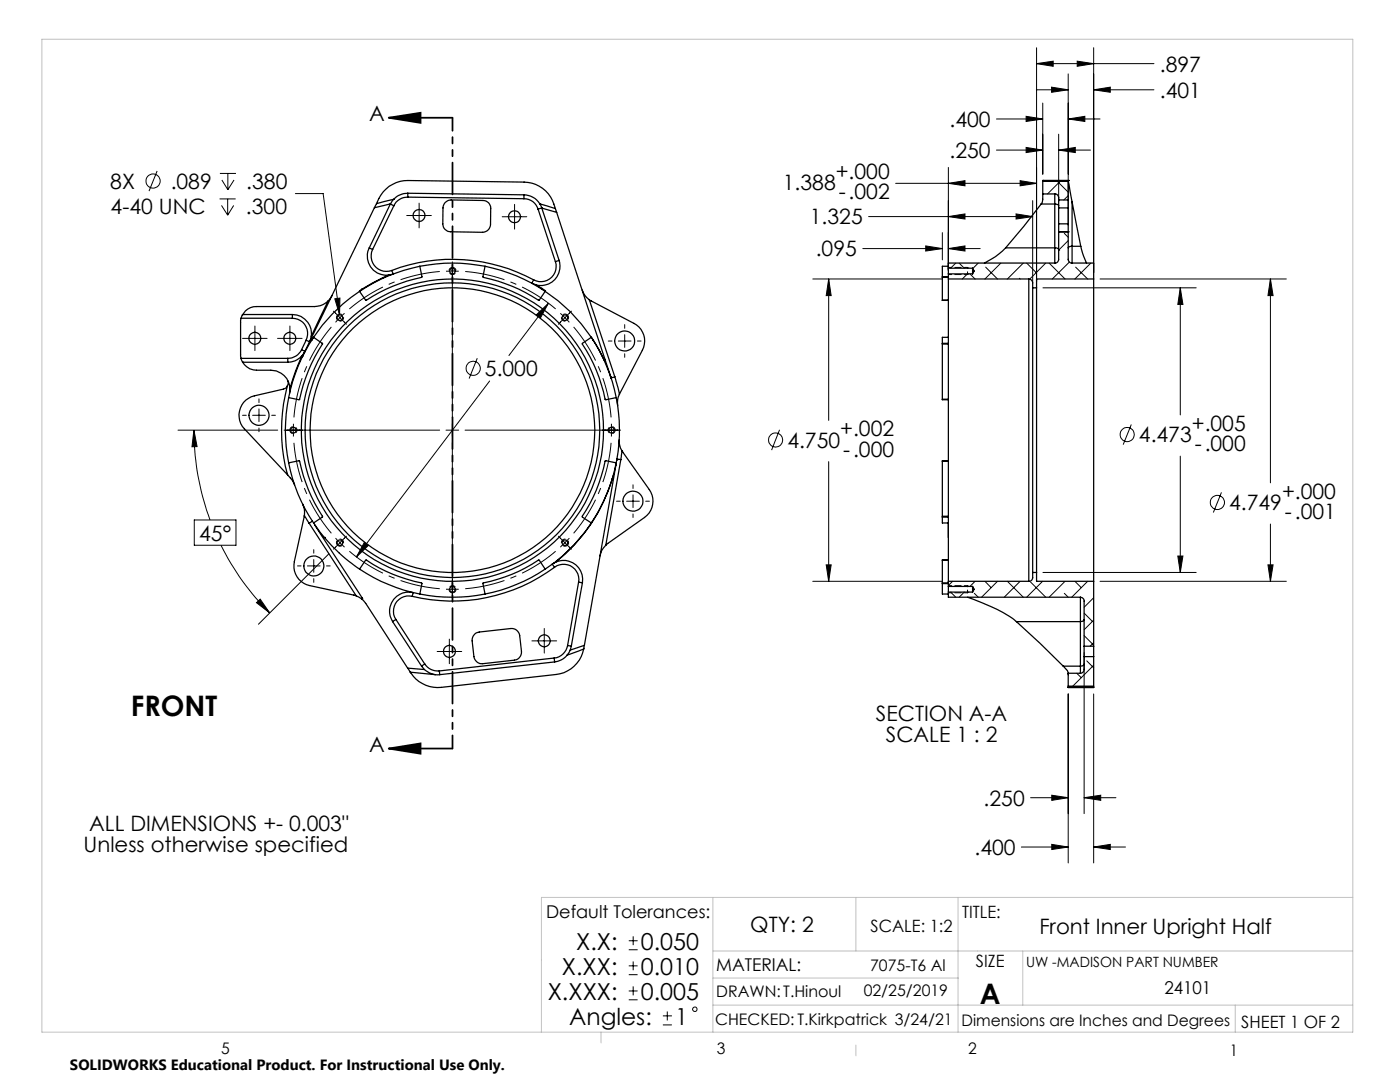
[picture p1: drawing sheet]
<svg xmlns="http://www.w3.org/2000/svg" width="279mm" height="216mm" viewBox="0 0 279 216" stroke-linecap="round" stroke-linejoin="round" font-family="sans-serif">
<g fill="none" stroke="#000" stroke-width=".2">
<path d="M206.8 17.9h6.4M206.9 9.5v46.7M206.9 12.7h23.4M206.9 12.7l3.3-.5v1zM209.9 17.4l3.3 .5-3.3 .5zM213.2 14.7v30.3M215 12.2l3.3 .5-3.3 .5zM218.3 9.5v44.9M218.3 17.9h12M218.3 17.9l3.3-.5v1zM31.4 34.1l-1.7 4M43.8 39.7h3.2"/>
<path d="M43.9 34.6h3.2M44.3 35.9l1.2 2M45.4 39.7v3.2M45.5 34.6v3.3M46.7 35.9l-1.2 2M58.9 38.6h5.6l3.3 24.2M178.8 36.6h28.1M189.3 36.6l3.3-.5v1zM189.3 33.4v20.5M198.9 30h9.2M198.9 23.7h9.2M203.6 36.1l3.3 .5-3.3 .5z"/>
<path d="M204.8 29.4l3.3 .6-3.3 .4zM204.8 23.2l3.3 .5-3.3 .5zM208.1 20.6v14.1M211 36.2l2.2 2.1M211.3 26.8v13.4M211.3 30h6.3M211.3 30l3.3-.6v1zM211.6 36.2l-2.5 2.5M213.2 39.1l-.9 .8M213.2 23.7h6.3M213.2 23.7l3.3-.5v1zM44.2 41l1.2 1.9"/>
<path d="M46.6 41l-1.2 1.9M66.8 59.6l1-.1v3.3zM81.2 43h4.9M83.6 40.5v5M89 54.1h2.5M90.3 52.2v31.1M100.2 43.3h4.9M102.7 40.8v4.9M162.2 55.7h25.8M165.4 55.7v28.2M165.4 55.7l.5 3.3h-1zM172.2 49.6h15.9"/>
<path d="M173.4 43.2h32.7M184.7 49.1l3.4 .5-3.4 .5zM188.1 46.4v5.5M189.3 43.2l3.3-.5v1zM189.3 49.6l3.3-.5v1zM189.3 49.6h6.3M190.7 52.5l-1 1M191.4 52.5l1 1M193.1 54.6l-1 1.1M193.6 54.6l1 1.1M195.2 52.5l-1.1 1.1M196.7 53.3l2.4 2.4"/>
<path d="M199.7 52.5l-3.1 3.2M202.8 42.7l3.3 .5-3.3 .5zM203.4 55.5l.2 .2M204.2 52.5l-3.2 3.2M204.9 52.5l1.9 1.9M206.1 40v16.2M208.1 57.4h30.6M208.7 52.5l-3.2 3.2M209.4 52.5l3.1 3.2M211.3 49.9h.1M212.4 46.6l.8 .7M213.2 48l-1.9 1.9"/>
<path d="M213.4 52.3l-3.4 3.4M214.7 53.3l2.4 2.4M217.7 52.5l-3.2 3.2M219.5 55.7h37.2M235.5 57.4v25.4M235.5 57.4l.6 3.3h-1zM253.5 55.7v40.6M253.5 55.7l.6 3.3h-1.1zM48.4 67.5h4.9M50.9 65.1v4.9M51.7 79.6v.7M55.4 67.5h4.9"/>
<path d="M57.9 65.1v4.9M66.5 62.1l1.3 1.3M67.8 63.4l-.8 .9M67.8 63.4l1.3 1.3M68.8 62.5l-1 .9M95.3 71.5l-1.7 4M97.7 76l-26.6 35.2M107 62.8l2.4-2.3-1.6 3zM109.4 60.5l-7.8 10.4M111.8 62.5l.9 .9M112.7 63.4l.9 .9M112.7 63.4l-1.3 1.3"/>
<path d="M114.1 62.1l-1.4 1.3M121.4 68.1h.7M123.4 68.1h2.5M124.7 64.8v.7M124.7 66.8v2.5M124.7 70.6v.7M127.2 68.1h.8M35.5 85.8h19.9M38.7 85.8l.6 3.3h-1zM38.7 85.8a51.8 51.8 0 0 0 3.2 18M48.4 82.9h.7M50.4 82.9h2.6"/>
<path d="M51.7 81.6v2.5M51.7 85.4v.7M54.2 82.9h.8M56.7 85.8h31M58.6 84.6v2.5M89 85.8h2.5M90.3 84.6v2.5M90.3 88.4v31M92.8 85.8h31.1M122 84.6v2.5M126.3 96.7v.8M126.3 98.7v2.6"/>
<path d="M155.6 85.8l-1.6 4M165.4 92.1v23.9M225.8 84.7l-1.6 4M235.5 91v23.2M243.8 98.2l-1.7 4.1M38.8 103.8h8.3v5h-8.3zM44.1 108.8a50.2 50.2 0 0 0 9.7 13.5M59.4 112.9h.7M61.3 112.9h2.6M62.6 109.7v.7M62.6 111.7v2.5M62.6 115.5v.7"/>
<path d="M65.2 112.9h.7M65.7 110.5l-14.1 14.1M67 107.4l.8 .9M67.8 108.3l1 .9M67.8 108.3l-1.3 1.3M69.1 107l-1.3 1.3M72.7 108.2l.8 .6-2.4 2.4zM89 117.6h2.5M111.4 107l2.7 2.6M113.6 107.4l-1.8 1.8M123 100h.8M125.1 100h2.5"/>
<path d="M126.3 102.6v.7M128.9 100h.7M162.2 116h25.8M164.9 112.7h1l-.5 3.3zM189.7 118.1l1 1.1M190.1 116l-.8 .8M192.4 118.1l-1 1.1M194.5 118.4l.7 .8M194.6 116l-1 1M196.6 116l1.2 1.3M199.1 116l-3.2 3.2M201 116l3.2 3.2"/>
<path d="M203.6 116l-3.2 3.2M205.7 116.1l3 3.1M208.1 116l-3.2 3.2M208.1 114.2h30.6M212.4 118.4l.8 .8M212.5 116l-3.1 3.2M214.5 116l1.3 1.3M217.1 116l-3.2 3.2M218.3 119.3l-1.9 1.9M219.5 116h37.2M235.1 110.9h1l-.6 3.3zM253 112.7h1.1l-.6 3.3z"/>
<path d="M253.5 104.6v11.4M51.2 120.3l.7-.7 1.9 2.7zM87.2 130h4.9M89.7 127.5v4.9M106.2 127.9h4.9M108.6 125.4v4.9M213.2 138.5v33.7M214.9 134.3l.9 .9M216.4 126.8l1.9 1.9M216.4 122.3l1.6 1.7M216.4 130.2v32.1M216.9 131.9l1.4 1.3"/>
<path d="M218.3 123.8l-1.9 1.9M218.3 128.2l-.7 .7M218.3 132.8l-4.2 4.1M218.3 138.5v33.7M205.7 159.2h7.5M209.9 158.7l3.3 .5-3.3 .5zM216.4 159.2h6.3M216.4 159.2l3.3-.5v1zM203.8 169h9.4M209.9 168.5l3.3 .5-3.3 .5zM218.3 169h6.3M218.3 169l3.3-.5v1z"/>
<path d="M125.5 189.5h1.7M125.5 187.7h1.7M125.5 194.5h1.7M125.5 192.7h1.7M125.5 199.5h1.7M125.5 197.7h1.7M126.4 186.8v1.8M126.4 191.8v1.8M126.4 196.8v1.8M132.3 204.5h1.8M132.3 202.7h1.8M133.2 201.8v1.8"/>
<circle cx="30.5" cy="36.1" r="1.41"/>
<circle cx="94.4" cy="73.5" r="1.41"/>
<circle cx="154.8" cy="87.8" r="1.42"/>
<circle cx="225" cy="86.7" r="1.42"/>
<circle cx="243" cy="100.3" r="1.41"/>
<circle cx="138.7" cy="201.4" r=".44"/>
</g>
<path d="M77.6 23.5h12.7M77.6 23.5l6.3-1v2zM77.6 149.4h12.7M77.6 149.4l6.3-1.1v2.1z" fill="none" stroke="#000" stroke-width=".35"/>
<path d="M90.3 53.4a.71 .71 0 0 1 .6 1 .71 .71 0 0 1-1.2 .1 .71 .71 0 0 1 .5-1.1h.1M67.4 62.9a.71 .71 0 0 1 1.1 .2 .71 .71 0 0 1-.7 1 .71 .71 0 0 1-.5-1.1l.1-.1M113.3 62.9a.71 .71 0 0 1-.3 1.1 .71 .71 0 0 1-.9-.7 .71 .71 0 0 1 1.1-.5l.1 .1M57.8 85.8a.71 .71 0 0 1 1.1-.6 .71 .71 0 0 1 .1 1.2 .71 .71 0 0 1-1.1-.5l-.1-.1M122.8 85.8a.71 .71 0 0 1-1.1 .7 .71 .71 0 0 1-.1-1.2 .71 .71 0 0 1 1.2 .4v.1M67.4 108.8a.71 .71 0 0 1 .2-1.2 .71 .71 0 0 1 1 .8 .71 .71 0 0 1-1.2 .5v-.1M90.3 118.3a.71 .71 0 0 1-.6-1 .71 .71 0 0 1 1.2-.1 .71 .71 0 0 1-.5 1.1h-.1M113.3 108.8a.71 .71 0 0 1-1.2-.3 .71 .71 0 0 1 .8-.9 .71 .71 0 0 1 .4 1.1v.1" fill="none" stroke="#000" stroke-width=".2" stroke-dasharray="1.3 .6" stroke-dashoffset=".3" stroke-linecap="butt"/>
<path d="M87.8 54.2a31.8 31.8 0 0 0-18.1 7.5M66.1 65.2a31.8 31.8 0 0 0-7.4 18.1M110.9 61.7a31.8 31.8 0 0 0-18.1-7.5M58.7 88.4a31.8 31.8 0 0 0 7.4 18M122 83.3a31.8 31.8 0 0 0-7.5-18.1M69.7 110a31.8 31.8 0 0 0 18.1 7.5M92.8 117.5a31.8 31.8 0 0 0 18.1-7.5M114.5 106.4a31.8 31.8 0 0 0 7.5-18" fill="none" stroke="#000" stroke-width=".2" stroke-dasharray="15.2 1.3 1.3 1.3" stroke-dashoffset="7.2" stroke-linecap="butt"/>
<path d="M90.3 23.5v125.8" fill="none" stroke="#000" stroke-width=".35" stroke-dasharray="6.3 1.3 1.3 1.3 1.3 1.3" stroke-dashoffset="3.7"/>
<path d="M8.4 7.8h261.6v198.2h-261.6zM142.3 179.1v26.9M170.8 179.1v10.7M191.2 179.1v26.9M270 179.1h-161.9v26.9M142.3 189.8h127.7M142.3 195.2h48.9M204.1 189.8v10.8M119.9 206v2.1M142.3 200.6h127.7M170.8 208.5v2.2M246.5 200.6v5.4" fill="none" stroke="#c0c0c0" stroke-width=".2"/>
<path d="M193.1 54.8v-1.4M193.1 118.3v-1.4" fill="none" stroke="#000" stroke-width=".2" stroke-dasharray="1.3 .6" stroke-dashoffset=".7"/>
<path d="M189.3 53.4h3.8M189.3 54.8h3.8M189.3 116.9h3.8M189.3 118.3h3.8" fill="none" stroke="#000" stroke-width=".2" stroke-dasharray="1.3 .6" stroke-dashoffset=".6"/>
<path d="M193.1 54.8l.2-.2M193.1 53.4l.2 .1M193.1 118.3l.2-.2M193.1 116.9l.2 .1" fill="none" stroke="#000" stroke-width=".2" stroke-dasharray="1.3 .6"/>
<g fill="#000">
<path d="M77.6 23.5l6.3-1v2zM77.6 149.4l6.3-1.1v2.1z"/>
<path d="M38.7 85.8l.6 3.3h-1zM51.2 120.3l.7-.7 1.9 2.7zM72.7 108.2l-1.6 3 2.4-2.4zM107 62.8l.8 .7 1.6-3zM66.8 59.6l1 3.2v-3.3zM235.5 57.4l.6 3.3h-1zM235.1 110.9h1l-.6 3.3zM253.5 55.7l.6 3.3h-1.1zM253 112.7h1.1l-.6 3.3zM165.4 55.7l.5 3.3h-1zM164.9 112.7h1l-.5 3.3zM209.9 168.5l3.3 .5-3.3 .5zM218.3 169l3.3-.5v1zM204.8 29.4l3.3 .6-3.3 .4zM211.3 30l3.3-.6v1zM218.3 17.9l3.3-.5v1zM209.9 17.4l3.3 .5-3.3 .5zM204.8 23.2l3.3 .5-3.3 .5zM213.2 23.7l3.3-.5v1zM209.9 158.7l3.3 .5-3.3 .5zM216.4 159.2l3.3-.5v1zM206.9 12.7l3.3-.5v1zM215 12.2l3.3 .5-3.3 .5zM189.3 36.6l3.3-.5v1zM203.6 36.1l3.3 .5-3.3 .5zM189.3 43.2l3.3-.5v1zM202.8 42.7l3.3 .5-3.3 .5zM184.7 49.1l3.4 .5-3.4 .5zM189.3 49.6l3.3-.5v1z"/>
</g>
<g fill="none" stroke="#000" stroke-width=".25">
<path d="M78.6 39.8l-3.5 .8M78.6 39.8l-.7 .9M81.4 38.6a3.9 3.9 0 0 0-2.8 1.2M81.4 38.6v.7M81.4 39.3a3 3 0 0 0-2.8 1.8M81.4 38.6l23.2 .3M81.4 39.3l23.2 .4M104.6 38.9a3.9 3.9 0 0 1 3.1 1.8M104.6 38.9v.8M104.6 39.7a2.89 2.89 0 0 1 2.8 2M208.1 36h.1M208.1 38.7v.2a2.94 2.94 0 0 1-.3 1.8"/>
<path d="M208.1 36h5.1M208.1 38.7h2.4M208.1 36v2.7M208.1 36.2h5.1M210.5 38.7a.73 .73 0 0 1 .8 .7v.5M210.5 38.7v2M211.3 39.9v1.6M211.3 39.9h1.9M213.2 36h.1M213.2 39.9v1.6M213.2 36l.8 4.3M213.2 36v3.9"/>
<path d="M213.2 36.2v.1M66.3 59l-.8 1.1M71.8 58.1a32.1 32.1 0 0 0-9.2 9.2M72.2 57.7v.1M72.2 57.7l-.5 .4M73.7 49.5a3.8 3.8 0 0 0 3.9 5.4M73.7 49.5l.7 .3M74.4 49.8a3.1 3.1 0 0 0 .5 3.4 3.1 3.1 0 0 0 3.3 .8M74.7 41.5l-14.4 29.8M75.1 40.6l-.4 .9M75.1 40.6a6.5 6.5 0 0 1 6.3-4.6l23.2 .3a6.5 6.5 0 0 1 6.2 5.3M76.4 55.4l-4.2 2.3"/>
<path d="M76.4 55.4v.1M77.6 54.9l-1.2 .5M77.9 40.7l-4.2 8.8M77.9 40.7l.7 .4M77.9 40.7l-3.2 .8M77.9 40.7h.1M78.2 54l.3 .7-.9 .2M78.2 54a34.1 34.1 0 0 1 28.3 1.8M78.6 41.1l-4.2 8.7M83.8 53.1l.4 2.1a37.6 37.6 0 0 0-11.2 4.7l-1.2-1.8M83.8 53.1a33.4 33.4 0 0 0-12 5M83.8 53.1a33.7 33.7 0 0 1 13 0"/>
<path d="M88.9 40.4l.5-.4 .6-.1 6.4 .1a1.51 1.51 0 0 1 1.5 1.6v3.2a1.63 1.63 0 0 1-1.6 1.6l-6.3-.2a1.57 1.57 0 0 1-1.6-1.5v-3.5zM96.8 53.1l-.4 2.1a35.7 35.7 0 0 1 11.2 4.7l1.2-1.8M96.8 53.1a32.9 32.9 0 0 1 12 5M106.5 55.8l-.3 .7 .8 .3M107 56.8l1.1 .7M107.4 41.7l3.4 10.5M107.7 40.7l3.1 .9M107.7 40.7l.4 .8M108.1 57.5l.8 .5-.1 .1M108.1 41.5l3.5 10.5M108.1 41.5l3 .9M108.1 57.5v.1"/>
<path d="M108.1 41.5l-.7 .2M108.1 41.5h.1M108.8 58.1a32.3 32.3 0 0 1 9.2 9.2M110.8 41.6l.3 .8M110.8 52.2a3 3 0 0 1-.9 3.3 3 3 0 0 1-3.4 .3M111.1 42.4l10.9 33M111.6 52a3.8 3.8 0 0 1-4.6 4.8M111.6 52l-.8 .2M116.2 57.9a3.8 3.8 0 0 0 1.4 1.9M117.6 59.8l8.9 4.7a3.9 3.9 0 0 1 1.7 5.4l-4.6 8.8M117.6 59.8l5.1 15.4M188.1 55.2v.2"/>
<path d="M188.1 55.4v4.5M188.1 59.9h.1M188.1 59.9h1.2M188.1 55.2h1.2M188.1 55.4h1.2M189.3 55.7v60.3M189.3 53.5v1.1M189.3 54.6v1.1M189.3 55.7h16M189.3 54.6h4.8M189.3 53.5h4.8M189.3 53.1h-1.2v2.1"/>
<path d="M194.1 53.5v1.1M194.1 53.5l.3 .6-.3 .5M200.7 49.5l-.6 .6a14.6 14.6 0 0 1-3.6 2.4M200.7 49.5h9.8M205.3 55.7a.78 .78 0 0 1 .8 .7v1M205.3 55.7v60.3M206.1 57.4v56.8M206.1 57.4h.8M206.9 57.4v56.8M207.8 40.7l-3.5 4.5-3.6 4.3M207.8 40.7h2.7M210.5 40.7a.68 .68 0 0 1 .8 .4"/>
<path d="M210.5 49.5h.4l.4 .3M210.5 49.5v3M210.5 52.5h-21.2v1M210.5 40.7v8.8M211.3 46.2v5.6a.73 .73 0 0 1-.8 .7M211.3 46.2h.1M211.3 44.7v1.5M211.3 41.5v3.2M211.3 46.2h1.9M211.3 41.5h1.9M211.3 44.7h1.9M213.2 46.2v5.6a.73 .73 0 0 0 .8 .7"/>
<path d="M213.2 46.2h.1M213.2 44.7v1.5M213.2 41.5v3.2M214 40.3l1.7 8.8M214 49.1l-.5 .1-.3 .3M214 49.1v3.4M214 52.5h4.3v3.2M214 40.3v8.8M214 49.1h1.7M215.7 49.1l.5 1.9 .7 1.5M218.3 55.7v60.3M218.3 55.7h-11.4v1.7"/>
<path d="M48.1 71.5l.3 .7M48.1 63.5l-.1 .4v7.2l.1 .4M48.1 71.5h9.3M48.1 63.5h10.2M48.4 62.9l-.3 .6M48.4 72.2v.1a3.3 3.3 0 0 0 2.8 1.6h2.8a3.7 3.7 0 0 1 3.9 3.8M48.4 72.2l9 .1M57.3 77a34.3 34.3 0 0 0 .1 17.8M57.3 77l-.2 .4-.5 .2-5.8 1.4a4 4 0 0 0-2 6.6l8.6 9.2M57.4 76a1.05 1.05 0 0 1-.1 1M57.4 71.5v.8M57.6 79.3a31.9 31.9 0 0 0 0 13.1"/>
<path d="M57.9 77.7l-.1 .8M58.3 62.8h-9.7l-.2 .1M58.3 62.8a3.8 3.8 0 0 1 3.8 4.3M58.3 63.5a3 3 0 0 1 2.8 4.4M58.3 62.8v.7M60.1 71.3l-1 2.6-1.2 3.8M60.1 71.3h.2M60.2 69.8l.1 .1a.39 .39 0 0 1 .5 .4l-.5 .7M60.2 69.8a3 3 0 0 1-2.8 1.7M60.3 71a3.9 3.9 0 0 1-2.9 1.3M60.3 71l-.2 .3M60.5 70.9l-.2 .4"/>
<path d="M61.1 67.9l-.9 1.9M62.1 67.1l-.3 1.1-.7-.3M62.2 67.8h.1M62.2 67.8v.1M62.5 67.3l-.3 .5M62.6 67.3l1.8 1.2a35.7 35.7 0 0 0-4.7 11.3l-2.1-.5M62.6 67.3a32.5 32.5 0 0 0-5 12M65.5 60.1l-3.4 7M65.5 60.1a4 4 0 0 1-2.7 1.1h-11.6a3.1 3.1 0 0 0-2.8 1.7M118 67.3l-1.8 1.2a35.1 35.1 0 0 1 4.7 11.3l2.1-.5M118 67.3a34.2 34.2 0 0 1 5 12M118 67.3l.4 .6"/>
<path d="M118.4 67.9h.1M118.4 67.9l2.1 3.8M120.5 71.7h.1M120.5 71.7l.1 .3M121.8 75l.2 .4M122.7 75.2l-.7 .2M122.7 75.2l.9 3.5M123 79.3a33.5 33.5 0 0 1 .1 12.3M123.6 78.7a3.8 3.8 0 0 0-.3 2.2M188.1 68.5v.2M188.1 68.7v11M188.1 79.7v.1h1.2"/>
<path d="M188.1 68.5h1.2M188.1 68.7h1.2M188.1 79.7h1.2M189.3 67.3h-1.2v1.2M57.4 94.8a4.6 4.6 0 0 1 1.4 2M57.6 92.4l2.1-.5a36.8 36.8 0 0 0 4.6 11.3l-1.7 1.2M57.6 92.4a32 32 0 0 0 5 12M120.8 91.9l2.2 .5a33.6 33.6 0 0 1-5 12l-1.8-1.2a33.5 33.5 0 0 0 4.6-11.3zM122.2 95.5h.1M122.2 95.5a33.1 33.1 0 0 1-11.3 16.7M122.3 95l-.1 .5M122.9 92.6l-6.3 36.2"/>
<path d="M123.1 91.8h.1M123.1 91.6l-.3 1.4M123.1 91.6v.2M123.1 91.6l.8 .1M123.1 91.6h.1M123.6 87.8a3.8 3.8 0 0 0 .5 2.2M123.9 91.7l-3 17.1M124.1 90l-.2 1.7M124.1 90l5.5 7.7a4 4 0 0 1-1 5.6l-7.7 5.5M188.1 92v11M188.1 92h1.2M189.3 91.9h-1.2v.1"/>
<path d="M60.4 100.6a3.7 3.7 0 0 1 .3 2.3M60.7 102.9l1 1.5M60.7 102.9l-2 9.2a4 4 0 0 0 3.1 4.7l9.3 2.1M61.7 104.4l9.4 14.5M62.3 104l-.6 .4M62.6 104.4l2.1 2.8M62.8 104.7l9.6 14.7-.1 .2M64.7 107.2h.1M64.7 107.2a32.8 32.8 0 0 0 7.1 6.4M71.1 118.9l1.2 .7M71.8 113.6l1.2-1.8a34.6 34.6 0 0 0 11.2 4.6l-.4 2.1M71.8 113.6a34.2 34.2 0 0 0 12 4.9"/>
<path d="M72.3 119.6l1 1.2 8.1 12.5M82.3 119l.1-.7a3.8 3.8 0 0 0-4 1.5 3.8 3.8 0 0 0 0 4.2M82.3 119a3 3 0 0 0-3.2 1.2 3 3 0 0 0-.1 3.4M83.8 118.5a33.7 33.7 0 0 0 13 0M108.8 113.6l-1.2-1.8a36 36 0 0 1-11.2 4.6l.4 2.1M108.8 113.6a33.6 33.6 0 0 1-12 4.9M110.2 112.6l-1.4 1M110.2 112.6l.5 .6M110.6 112.4l-.4 .2M110.7 113.2a34.3 34.3 0 0 1-28.4 5.8M110.7 113.2a3 3 0 0 1 3.4-.2 3 3 0 0 1 1.4 3.2M110.9 112.2a3.8 3.8 0 0 1 5.3 4.1"/>
<path d="M110.9 112.2l-.3 .2M115.5 116.2l.7 .1M115.5 116.2l-2.2 12.6M116.2 116.3l-2.2 12.6M118 104.4a33.5 33.5 0 0 1-7.4 8M120.9 108.8a3.7 3.7 0 0 0-1.2 2.1M188.1 116.3v.2M188.1 111.8v4.5M188.1 111.8h.1M188.1 103.2v1.2h1.2v2.8M188.1 103v.2M188.1 111.8h1.2"/>
<path d="M188.1 116.5v2h1.2M188.1 116.3h1.2M188.1 116.5h1.2M188.1 103h1.2M188.1 103.2h1.2M189.3 117v1.1M189.3 116h16M189.3 118.1v1.1h26.3M189.3 116v1M189.3 118.1h4.8M189.3 117h4.8M193.1 119.2a31.7 31.7 0 0 1 9.7 4.8"/>
<path d="M194.1 117v1.1M194.1 117l.3 .6-.3 .5M206.1 114.2v1.1a.73 .73 0 0 1-.8 .7M206.1 114.2h.8M206.9 114.2v1.8h11.4M215.6 119.2a.78 .78 0 0 1 .8 .7v9M215.6 119.2v4.8M218.3 116v12.9M78.4 124l5.7 8.9M79 123.6l-.6 .4M79 123.6l5.8 8.9M81.4 133.3l3.3 .3"/>
<path d="M81.4 133.3l.5 .8M81.9 134.1l5 .5M84.1 132.9l.6 .7M84.7 133.6a4 4 0 0 0 2.2 1M84.8 132.5l-.7 .4M84.8 132.5a3.1 3.1 0 0 0 2.9 1.4M86.9 134.6h.9M87.7 133.9l.1 .7M94.8 126.5l.8-.4 6.4-.7a1.64 1.64 0 0 1 1.7 1.4l.4 3.2a1.64 1.64 0 0 1-1.4 1.7l-6.4 .7a1.64 1.64 0 0 1-1.7-1.4l-.4-3.4 .2-.6zM110.6 131.3l.1 .8M110.6 131.3l-22.9 2.6M110.7 132.1l-22.9 2.5"/>
<path d="M113.2 130.7a3.8 3.8 0 0 1-2.5 1.4M113.3 128.8l.7 .1M113.3 128.8a3.1 3.1 0 0 1-2.7 2.5M113.8 129.7l-.6 1M114 128.9l-.2 .8M116.5 129.5l-3.3 1.2M116.5 129.5a6.3 6.3 0 0 1-5.5 5.1l-22.9 2.6a6.6 6.6 0 0 1-6.2-3.1M116.6 128.8l-2.8 .9M116.6 128.8l-.1 .7M202.8 124l4.8 4.4 4.6 4.5M202.8 124h12.8M212.2 132.9a1.83 1.83 0 0 1 1 1.7"/>
<path d="M212.2 132.9h3.4M213.2 136.9h5.1M213.2 137.2h5.1M215.6 132.9v1.4M215.6 124v8.9M216.4 131v2.6a.78 .78 0 0 1-.8 .7M216.4 128.9v2.1M216.4 132.5l-.4 .4h-.4M216.4 123.6l-.4 .4h-.4M216.4 128.9h1.9M216.4 131h1.9M218.3 128.9v2.1"/>
<path d="M218.3 131v6.2h-5.1v-2.9h2.4"/>
<circle cx="83.6" cy="43" r="1.18"/>
<circle cx="90.3" cy="54.1" r=".57"/>
<circle cx="102.7" cy="43.2" r="1.19"/>
<circle cx="50.9" cy="67.5" r="1.19"/>
<circle cx="57.8" cy="67.5" r="1.19"/>
<circle cx="67.8" cy="63.4" r=".56"/>
<circle cx="112.7" cy="63.4" r=".57"/>
<circle cx="124.7" cy="68" r="2.01"/>
<circle cx="51.7" cy="82.9" r="2.01"/>
<circle cx="58.5" cy="85.8" r=".57"/>
<circle cx="90.3" cy="85.9" r="30.2"/>
<circle cx="90.3" cy="85.8" r="28.4"/>
<circle cx="90.3" cy="85.9" r="29.4"/>
<circle cx="122" cy="85.8" r=".57"/>
<circle cx="62.6" cy="112.9" r="1.99"/>
<circle cx="67.8" cy="108.3" r=".56"/>
<circle cx="90.3" cy="117.6" r=".57"/>
<circle cx="112.7" cy="108.3" r=".57"/>
<circle cx="126.3" cy="100" r="2.01"/>
<circle cx="89.7" cy="130" r="1.19"/>
<circle cx="108.6" cy="127.9" r="1.19"/>
</g>
<g font-size="5.6">
<text x="26.1" y="142.9">FRONT</text>
<text x="195.6" y="200.3">A</text>
</g>
<g font-size="4.7">
<text x="115" y="189.5">X.X:</text>
<text x="127.9" y="189.5">0.050</text>
<text x="112.1" y="194.5">X.XX:</text>
<text x="127.9" y="194.5">0.010</text>
<text x="109.3" y="199.5">X.XXX:</text>
<text x="127.9" y="199.5">0.005</text>
<text x="113.6" y="204.5">Angles:</text>
<text x="134.7" y="204.5">1</text>
</g>
<g font-size="4.2">
<text x="231.5" y="14.3">.897</text>
<text x="231.5" y="19.5">.401</text>
<text x="73.7" y="24.2">A</text>
<text x="189.5" y="25.3">.400</text>
<text x="166.8" y="35.6">+.000</text>
<text x="189.5" y="31.5">.250</text>
<text x="22" y="37.7">8X</text>
<text x="34.1" y="37.7">.089</text>
<text x="49.2" y="37.7">.380</text>
<text x="156.2" y="37.9">1.388</text>
<text x="167.4" y="39.7">-.002</text>
<text x="22.1" y="42.7">4-40 UNC</text>
<text x="49.1" y="42.7">.300</text>
<text x="161.6" y="44.8">1.325</text>
<text x="162.8" y="51.2">.095</text>
<text x="96.8" y="75">5.000</text>
<text x="157.1" y="89.3">4.750</text>
<text x="167.7" y="87.1">+.002</text>
<text x="227.3" y="88.2">4.473</text>
<text x="237.9" y="86">+.005</text>
<text x="168.3" y="91.2">-.000</text>
<text x="238.4" y="90.1">-.000</text>
<text x="245.3" y="101.8">4.749</text>
<text x="255.9" y="99.5">+.000</text>
<text x="39.8" y="107.9">45°</text>
<text x="256.4" y="103.6">-.001</text>
<text x="174.8" y="143.9">SECTION A-A</text>
<text x="176.8" y="148.1">SCALE 1 : 2</text>
<text x="73.7" y="150.1">A</text>
<text x="196.3" y="160.8">.250</text>
<text x="17.8" y="165.9">ALL DIMENSIONS +- 0.003&quot;</text>
<text x="16.7" y="170.1">Unless otherwise specified</text>
<text x="194.5" y="170.6">.400</text>
<text x="149.7" y="185.9">QTY: 2</text>
<text x="207.4" y="186.4">Front Inner Upright Half</text>
</g>
<g font-size="3.5">
<text x="109" y="183.1">Default Tolerances:</text>
<text x="142.9" y="193.8">MATERIAL:</text>
<text x="232.4" y="198.4">24101</text>
</g>
<g font-size="3.4">
<text x="173.7" y="185.9">SCALE: 1:2</text>
<text x="192" y="183.1">TITLE:</text>
<text x="194.8" y="193">SIZE</text>
<text x="247.7" y="205.1">SHEET 1 OF 2</text>
</g>
<g font-size="3.2">
<text x="173.7" y="193.8">7075-T6 Al</text>
<text x="142.9" y="199">DRAWN:T.Hinoul</text>
<text x="172.4" y="198.8">02/25/2019</text>
<text x="142.7" y="204.5">CHECKED: T.Kirkpatrick 3/24/21</text>
<text x="191.9" y="204.8">Dimensions are Inches and Degrees</text>
<text x="44.2" y="210.4">5</text>
<text x="143.1" y="210.4">3</text>
<text x="193.2" y="210.3">2</text>
<text x="245.4" y="210.6">1</text>
</g>
<text font-size="3" x="14" y="213.5">SOLIDWORKS Educational Product. For Instructional Use Only.</text>
<text font-size="2.8" x="204.8" y="193">UW -MADISON PART NUMBER</text>
</svg>
